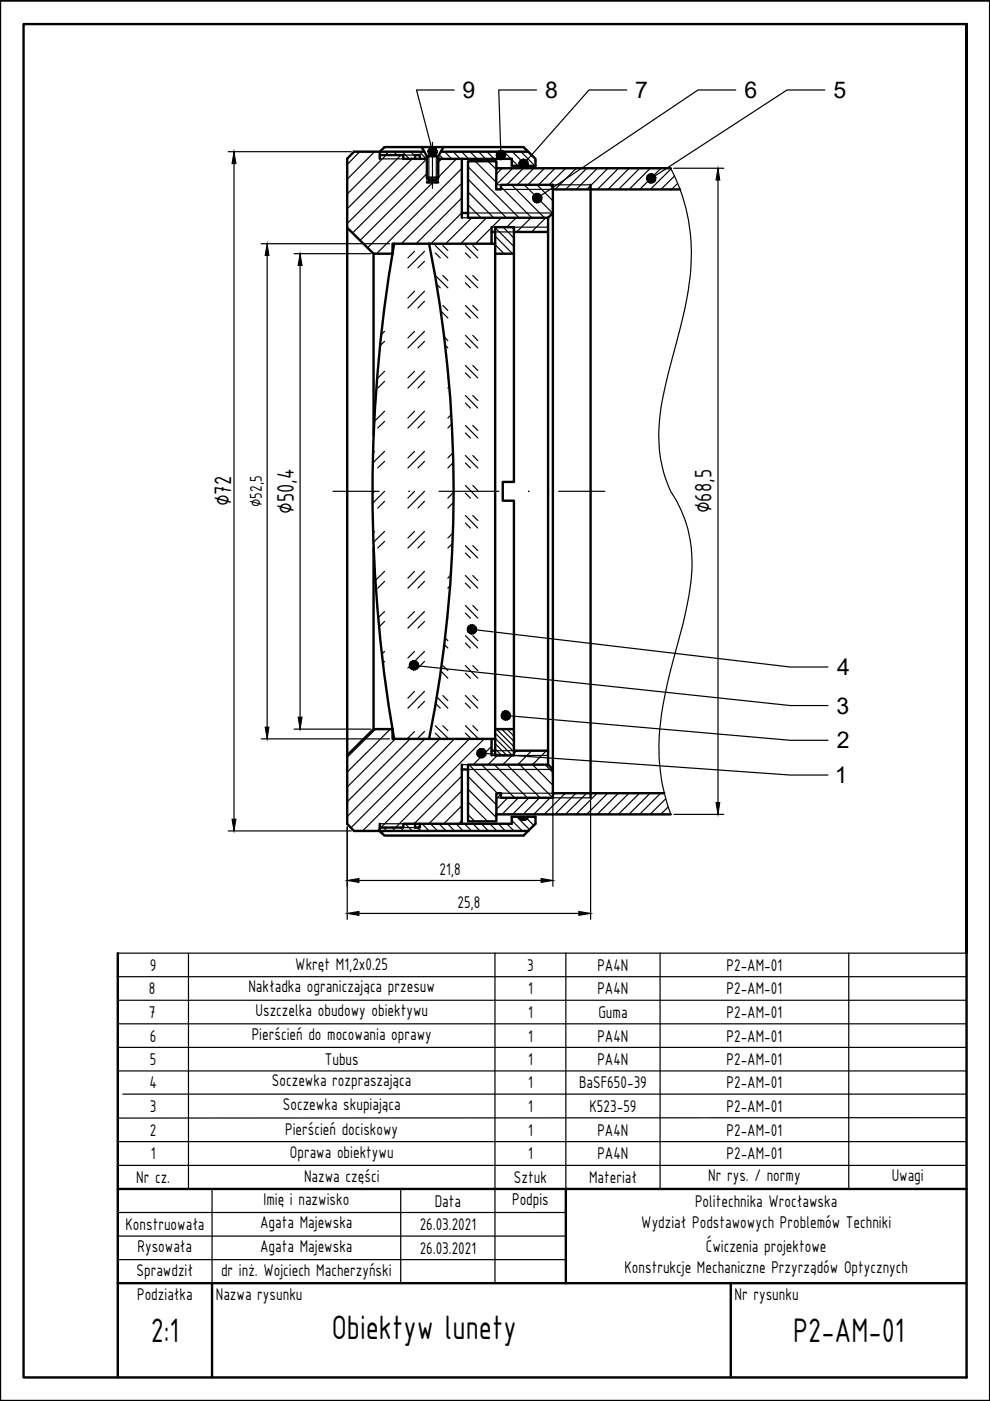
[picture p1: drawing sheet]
<svg xmlns="http://www.w3.org/2000/svg" width="210mm" height="297mm" viewBox="0 0 210 297" stroke-linecap="round" stroke-linejoin="round" font-family="sans-serif">
<!-- layer: grube -->
<g fill="none" stroke="#000" stroke-width=".51">
<path d="M0 .1h209.9v296.9h-209.9zM5 5.1h199.9v286.9h-199.9zM204.9 5.1v197v-197M80.5 33.7v-1.5l1-1h29.5l2.5 2.5v1.5h-5v-1.5h-15.6M80.5 32.9h5v.8h5M88 33.7v-.8h1v.8M89.4 31.2l1.1 1.9M90 32.2h-14.9l-1.5 1.4v141.1l1.5 1.5h36.9M90.5 33.1h2.4v4.6h-2.4zM90.5 37.7l.4 .5h1.6l.4-.5M90.5 38.7h.4M90.9 38.2v.5h1.6v-.5"/>
<path d="M92.5 38.7h.4M93.5 32.2h18.5M94 31.2l-1.1 1.9M97.9 33.7v12.5M105.2 35.7v-1.5h-6v12h17M125.2 39.2v129.9M142.2 35.7h-37v4.5h1v-1h11v129.9h-11v-.9h-1v4.5h37M73.6 48.3l5.6 5.5M79.2 53.8v38.4M83.6 51.7a302.3 302.3 0 0 0 0 105h7.4a267.2 267.2 0 0 0 0-105M83.6 51.7h-.4v2.1h-4M83.6 51.7h7.4"/>
<path d="M91 51.7h14v105h-14M97.9 45.2h1.3M104.2 49.2h.8M104.2 48.2v3.5M105 51.7v-3.5h4v54h-2.4v4h2.4v54h-4v-3.5M105 53.8h4M109 49.2h7.2v110h-7.2M116.2 46.2v3M117.2 40.2h27M117.2 45.2l-1 1M79.2 116.1v38.5M79.2 154.6h4v2.1h.4"/>
<path d="M79.2 154.6l-5.6 5.5M104.2 159.2h.8M104.2 156.7v3.5M105 154.6h4M116.2 159.2v2.9M80.5 174.7v1.5M80.5 176.2l.5 .5M88 174.7h20.5v-1.5h5v1.5l-2.5 2.5h-29.5l-1-1M89 174.7v.8h-1v-.8h-2.5v.8h-5M97.9 162.1v12.6M97.9 163.1h1.3M116.2 162.1h-17v12h6v-1.4"/>
<path d="M116.2 162.1l1 1M117.2 168.2h23.6M25 202.1v50M120 252.1v20M204.9 252.1h-179.9v39.9M25 272.1h179.9M45 272.1v19.9M154.9 272.1v19.9"/>
</g>
<!-- layer: cienkie -->
<g fill="none" stroke="#000" stroke-width=".25">
<path d="M80.5 33.7h5M85.5 32.9h2.5M90.5 37.7v1M90.9 33.1v4.6M92.5 33.1v4.6M92.9 37.7v1M105.2 39.2h1M117.2 39.2h8M142.2 35.7a40.4 40.4 0 0 1 3.8 25.7 211.8 211.8 0 0 1-4.6 18.8 40.9 40.9 0 0 0-1.4 17 26.3 26.3 0 0 0 3.9 10 29.3 29.3 0 0 1 2.2 18.9 274.5 274.5 0 0 1-4.6 18.7 49.6 49.6 0 0 0-1 21.7l.9 3.7 .8 2.5M97.9 46.2h1.3M99.2 45.2h18M104.2 48.2h.8"/>
<path d="M105 49.2h4M106.2 40.2h11M109 48.2h7.2M105 159.2h4M80.5 174.7h5M85.5 175.5h2.5M97.9 162.1h1.3M99.2 163.1h18M104.2 160.2h.8M105.2 169.1h1M106.2 168.2h11M109 160.2h7.2"/>
<path d="M117.2 169.1h8M25 212.1h179.9M25 207.1h179.9M25 217.1h179.9M25 202.1h179.9M40 202.1v50M104.9 202.1v70M120 202.1v50M140 202.1v50M180 202.1v50M25 222.1h179.9M25 227.1h179.9"/>
<path d="M26 232h178.9M204.9 237l-179.9 .1M25 242h179.9M25 247.1h179.9M25 257.1h95M45 252.1v20M85 252.1v20M25 262.1h95M25 267.1h95"/>
</g>
<!-- layer: niewidoczne -->
<g fill="none" stroke="#000" stroke-width=".25">
<path d="M76.3 32.2l-2.7 2.7M79.4 32.2l-5.8 5.8M80.5 32.8l.1 .1M81.7 32.2l.7 .7M81.9 32.9l-8.3 8.2M83.5 32.2l.7 .7M85 32.9l-11.4 11.4M85.3 32.2l1.5 1.5M87.1 32.2l.9 .9M87.4 33.7l-13.8 13.7M88.9 32.2l1.5 1.5M90.5 36.8l-14.1 14.2"/>
<path d="M90.5 33.7l-15.7 15.7M91.8 38.7l-13.9 13.8M93.1 32.8l.9 .9M93.6 33.7l-.7 .7M94.3 32.2l1.5 1.5M96.1 32.2l1.5 1.5M96.8 33.7l-3.9 3.9M97.9 32.2l1.5 1.5M97.9 38.8l-12.8 12.9M97.9 35.7l-18.1 18.1M99.2 38l8.2 8.2M99.2 35.3l10.8 10.9"/>
<path d="M99.7 32.2l1.5 1.5M100.8 34.2l4.4 4.4M101.5 32.2l1.5 1.5M103.3 32.2l1.4 1.5M103.5 34.2l1.7 1.7M105 32.2l1.6 1.5M106.2 39.7l6.5 6.5M106.5 35.7l-1.3 1.2M106.8 32.2l1.5 1.5M108.5 39.2l6.9 7M108.5 33.9l1.4 1.3M108.6 32.2l2.3 2.2"/>
<path d="M108.7 35.7l-3.5 3.5M110 35.2a1.05 1.05 0 0 1 1-.8 1.05 1.05 0 0 1 1 .8M110.4 32.2l3 3M111 35.7l-3.6 3.5M111.1 39.2l6.1 6M113.2 35.7l-3.5 3.5M113.8 39.2l3.4 3.4M115.4 35.7l-3.5 3.5M116.5 39.2l.7 .7M117.7 35.7l-3.5 3.5M119.9 35.7l-3.5 3.5M122.2 35.7l-4.5 4.5"/>
<path d="M124.4 35.7l-4.5 4.5M126.7 35.7l-4.5 4.5M128.9 35.7l-4.5 4.5M131.1 35.7l-4.4 4.5M133.4 35.7l-4.5 4.5M135.6 35.7l-4.5 4.5M137.9 35.7l-4.5 4.5M140.1 35.7l-4.5 4.5M142.3 35.8l-4.4 4.4M143 37.3l-2.9 2.9M143.7 38.9l-1.3 1.3M83.2 53.5l-.2 .3"/>
<path d="M87.9 53.3l-1.4 1.4M90 53.3l-3.5 3.5M90 55.4l-1.4 1.4M92.3 58.4l2.7 2.6M92.3 52.1l2.7 2.6M92.3 53.6l1 1.1M93.9 58.4l1.1 1.1M93.9 52.1l1.1 1M97.9 45.1l-6.5 6.6M97.9 42l-9.7 9.7M98.7 58.4l2.6 2.6M98.7 52.1l2.6 2.6"/>
<path d="M98.7 60l1 1M98.7 53.6l1 1.1M99.2 43.4l2.8 2.8M99.2 40.7l5.4 5.5M99.2 46.1l.1 .1M100 46.2l-5.5 5.5M100.2 58.4l1.1 1.1M100.2 52.1l1.1 1M103.2 46.2l-5.5 5.5M104.2 51.4l-.3 .3M105 48.3l4 4M105 53.7l.1 .1"/>
<path d="M105 51.9l1.9 1.9M105 50.1l3.7 3.7M106.3 46.2l-5.5 5.5M106.7 48.2l2.3 2.3M108.5 48.2l.5 .5M109.4 46.2l-2 2M112.6 46.2l-3 3M115.7 46.2l-3 3M116.2 48.8l-.3 .4M81.5 70.3l-.7 .6M81.5 78.7l-1.6 1.6M81.5 72.4l-.9 .9"/>
<path d="M87.9 61.8l-1.4 1.4M87.9 70.3l-1.4 1.4M87.9 78.7l-1.4 1.4M90 61.8l-3.5 3.5M90 70.3l-3.5 3.5M90 78.7l-3.5 3.6M90 63.9l-1.4 1.4M90 72.4l-1.4 1.4M92.5 60.2l.8 .8M93.4 65.9l1.6 1.5M93.9 64.8l1.1 1M94.1 71.4l.9 .8"/>
<path d="M94.4 73.2l.6 .6M95.1 80l-.1 .1M98.7 77.5l2.6 2.6M98.7 71.1l2.6 2.7M98.7 64.8l2.6 2.6M98.7 79.1l1 1M98.7 72.7l1 1.1M98.7 66.4l1 1M100.2 77.5l1.1 1.1M100.2 71.1l1.1 1.1M100.2 64.8l1.1 1M79.4 95.7l-.3 .3"/>
<path d="M81.5 87.2l-2.2 2.2M81.5 95.7l-2.5 2.5M81.5 80.8l-1.4 1.5M81.5 89.4l-1.4 1.3M81.5 97.8l-1.4 1.4M87.9 87.2l-1.4 1.4M87.9 95.7l-1.4 1.4M90 87.2l-3.5 3.5M90 95.7l-3.5 3.5M90 80.8l-1.4 1.5M90 89.4l-1.4 1.3M90 97.8l-1.4 1.4"/>
<path d="M95.2 81.9l-.2 .4M95.7 87.9l-.7 .7M95.8 89.9l-.8 .8M96.1 96l-1.1 1.1M96.1 98.1l-1.1 1.1M98.7 96.6l2.6 2.6M98.7 90.2l2.6 2.7M98.7 83.8l2.6 2.7M98.7 98.2l1 1M98.7 91.8l1 1.1M98.7 85.5l1 1M100.2 96.6l1.1 1"/>
<path d="M100.2 90.2l1.1 1.1M100.2 83.8l1.1 1.1M79.4 104.2l-.4 .4M79.4 112.7l-.3 .2M81.5 104.2l-2.5 2.5M81.5 112.7l-2.3 2.3M81.5 106.3l-1.4 1.4M81.5 114.8l-1.4 1.4M87.9 104.2l-1.4 1.4M87.9 112.7l-1.4 1.4M90 104.2l-3.5 3.5M90 112.7l-3.5 3.5"/>
<path d="M90 106.3l-1.4 1.4M90 114.8l-1.4 1.4M96 115.2l-1 1M96.1 113l-1.1 1.1M96.2 106.5l-1.2 1.2M96.2 104.4l-1.2 1.2M98.7 102.9l2.6 2.7M98.7 115.7l2.6 2.6M98.7 109.3l2.6 2.7M98.7 117.2l1 1.1M98.7 110.9l1 1.1M98.7 104.5l1 1.1"/>
<path d="M100.2 115.7l1.1 1M100.2 109.3l1.1 1M100.2 102.9l1.1 1.1M81.5 121.1l-1.9 2M81.5 129.7l-1.3 1.3M81.5 138.1l-.5 .6M81.5 123.3l-1.4 1.4M81.5 131.8l-1.2 1.1M87.9 121.1l-1.4 1.5M87.9 129.7l-1.4 1.3M87.9 138.1l-1.4 1.4M90 121.1l-3.5 3.6"/>
<path d="M90 129.7l-3.5 3.5M90 138.1l-3.5 3.5M90 123.3l-1.4 1.4M90 131.8l-1.4 1.4M94.2 136.7l.8 .7M94.4 135.2l.6 .6M94.8 130.9l.2 .1M95.4 124.2l-.4 .5M95.6 121.9l-.6 .7M98.7 134.8l2.6 2.6M98.7 128.4l2.6 2.6M98.7 122l2.6 2.7"/>
<path d="M98.7 136.3l1 1.1M98.7 130l1 1M98.7 123.6l1 1.1M100.2 134.8l1.1 1M100.2 128.4l1.1 1M100.2 122l1.1 1.1M79.6 154.6l-6 6M81.5 140.2l-.3 .4M82.8 154.6l-9.2 9.1M83.8 156.7l-10.2 10.2M87 156.7l-13.4 13.3M87.9 146.6l-1.4 1.4"/>
<path d="M87.9 155.1l-1.4 1.4M90 146.6l-3.5 3.5M90 155.1l-1.6 1.6M90 140.2l-1.4 1.4M90 148.7l-1.4 1.4M90.1 156.7l-16.5 16.4M92.3 153.9l2.7 2.6M92.3 155.4l1 1.1M92.4 149.2l.9 .9M92.6 147.8l2.4 2.3M93.2 156.7l-18.8 18.8M93.3 143.7v.1"/>
<path d="M93.5 142.3l1.5 1.5M93.9 153.9l1.1 1M93.9 147.5l1.1 1M93.9 141.1l1.1 1.1M96.4 156.7l-19.5 19.5M98.7 153.9l2.6 2.6M98.7 147.5l2.6 2.6M98.7 141.1l2.6 2.7M98.7 155.4l1 1.1M98.7 149.1l1 1M98.7 142.7l1 1.1M99.5 156.7l-18.8 18.8"/>
<path d="M100.2 153.9l1.1 1M100.2 147.5l1.1 1M100.2 141.1l1.1 1.1M102.7 156.7l-18.8 18.8M104.2 158.2l-3.9 3.9M105 158.8l1.4 1.4M105 157.7l2.5 2.5M105 156.5l3.6 3.7-2 1.9M105 155.4l4 4M105 159.9l.2 .3M105.2 154.6l3.8 3.7M106.4 154.6l2.6 2.6"/>
<path d="M107.5 154.6l1.5 1.5M108.6 154.6l.4 .3M109.6 159.2l-.6 .6M112.7 159.2l-2.9 2.9M115.9 159.2l-3 2.9 4.3 4.4M80.5 175.7l-.5 .5M81.3 175.5l.7 .7M83.1 175.5l.7 .7M84.9 175.5l.7 .7M85.9 174.7l1.5 1.5M87.7 174.7l.3 .3M88.5 175.5l.7 .7"/>
<path d="M89.5 174.7l1.5 1.5M91.3 174.7l1.5 1.5M93.1 174.7l1.5 1.5M94.9 174.7l1.5 1.5M96.7 174.7l1.5 1.5M97.9 174l-.7 .7M97.9 170.8l-3.8 3.9M97.9 167.7l-7 7M97.9 164.5l-10.1 10.2M98.5 174.7l1.5 1.5M99.2 172.7l1.5 1.4M99.2 170l4.2 4.1"/>
<path d="M99.2 167.3l6 6M99.2 164.6l6 6M99.4 162.1l6.1 6.1M100.3 174.7l1.5 1.5M102.1 174.7l1.4 1.5M102.1 162.1l7 7M103.8 174.7l1.6 1.5M104.8 162.1l7 7M105.5 160.2l-2 1.9M105.7 174.7l1.4 1.5M106.2 168.4l-1 1M106.2 168.9l.2 .2"/>
<path d="M107.4 174.7l1.6 1.5M107.5 162.1l7 7M107.7 169.1l-2.5 2.5M108.5 173.9l2.2 2.3M109.6 173.2l2.7 2.7M109.9 169.1l-3.5 3.6M110 173.2a1.03 1.03 0 0 0 1 .7 1.03 1.03 0 0 0 1-.7M110.2 162.1l7 7M111.8 173.6l1.4 1.4M112.1 169.1l-3.4 3.6M113.1 173.2l.4 .4M114.4 169.1l-3.5 3.6"/>
<path d="M115.6 162.1l1.6 1.7M116.2 162l-.2 .1M116.6 169.1l-3.4 3.6M117.6 168.2l-.4 .4M119.9 168.2l-4.5 4.5M122.1 168.2l-4.5 4.5M124.4 168.2l-4.5 4.5M126.6 168.2l-4.5 4.5M128.9 168.2l-4.5 4.5M131.1 168.2l-4.5 4.5M133.3 168.2l-4.4 4.5M135.6 168.2l-4.5 4.5"/>
<path d="M137.8 168.2l-4.5 4.5M140.1 168.2l-4.5 4.5M141.1 169.4l-3.3 3.3M141.7 171.1l-1.6 1.6"/>
</g>
<g fill="#000" stroke="#000" stroke-width=".21">
<path d="M110.8 34.4h.4zM110.7 173.8h.7z"/>
<path d="M110.8 34.4l.6 .1zM110.7 34.5h.7z"/>
<path d="M110.7 34.5l.8 .1zM110.5 34.6h1z"/>
<path d="M110.5 34.6l1.2 .1-.2-.1zM110.3 34.7l.2-.1 1.2 .1z"/>
<path d="M110.3 34.7l1.5 .1-.1-.1zM110.2 34.8l.1-.1 1.5 .1z"/>
<path d="M110.2 34.8l1.7 .2-.1-.2zM110.2 34.8l1.7 .2h-1.8z"/>
<path d="M110.1 35l1.9 .2-.1-.2zM110.1 35l1.9 .2h-2z"/>
<path d="M110.7 173.8l.5 .1zM110.8 173.9h.4z"/>
<path d="M110.5 173.8h1zM110.5 173.8h.9z"/>
<path d="M110.3 173.6l1.2 .2 .2-.2zM110.3 173.6l1.2 .2h-1z"/>
<path d="M110.2 173.5l1.5 .1 .1-.1zM110.2 173.5l1.5 .1h-1.4z"/>
<path d="M110.1 173.3l1.7 .2 .1-.2zM110.1 173.3l1.7 .2h-1.6z"/>
<path d="M110 173.2l1.9 .1 .1-.1zM110 173.2l1.9 .1h-1.8z"/>
<circle cx="95" cy="78.5" r=".07"/>
</g>
<!-- layer: osie symetrii -->
<path d="M91.7 30.2v9.7M70.6 104.2h9.8M93.1 104.2h12.6M118.4 104.2h9.8" fill="none" stroke="#000" stroke-width=".25"/>
<g fill="#000" stroke="#000" stroke-width=".21">
<path d="M86.7 104.2h.1z"/>
<circle cx="112.1" cy="104.2" r=".07"/>
</g>
<!-- layer: wymiarowanie -->
<g fill="#000" stroke="#000" stroke-width=".21">
<path d="M49.6 32.2l.4 2.5h-.8zM91.7 32.2l.2 .9-.3 .1zM106.2 32.8v1.1l-.4-.1zM110.1 35.2l.9-.5-.6 .8zM137.1 38l.9-.2-.8 .6zM152.2 35.7l.4 2.5h-.8zM56.6 51.7l.4 2.5h-.8zM63.6 53.8l.5 2.5h-.9zM112.9 42.2l1-.2-.8 .6zM99.2 133l.9 .4-1-.1zM56.2 154.2h.8l-.4 2.5zM63.2 152h.9l-.5 2.6z"/>
<path d="M86.9 140.6l.9 .5-1-.1zM101.2 159.2l.9 .5-1-.1zM106.4 151.2l.9 .5-1-.1zM49.2 173.7h.8l-.4 2.5zM151.8 170.2h.8l-.4 2.5zM73.6 186.7l2.5-.4v.8zM73.6 193.7l2.5-.5v.9zM114.7 186.3l2.5 .4-2.5 .4zM122.7 193.2l2.5 .5-2.5 .4z"/>
<path d="M90.8 32.4l.1 .4 .8-.6zM90.9 32.8l.8-.6-.5 .8zM91.7 32.2l-.5 .8 .4 .2z"/>
<path d="M91.1 31.4l-.3 .3 .9 .5zM90.8 31.7l.9 .5-1-.2zM90.7 32l.1 .4 .9-.2z"/>
<path d="M91.7 32.2l.2 .9 .4-.1zM91.7 32.2l.9 .5-.3 .3zM91.7 32.2l.9 .5 .1-.4z"/>
<path d="M91.9 31.2l-.2 1 .5-.9zM91.4 31.2h.5l-.2 1zM91.1 31.4l.6 .8-.3-1z"/>
<path d="M91.7 32.2l1 .1v-.4zM91.7 32.2l.8-.6 .2 .3zM92.2 31.3l-.5 .9 .8-.6z"/>
<path d="M105.2 32.9l.1 .4 .9-.5zM105.3 33.3l.9-.5-.7 .8zM106.2 32.8l-.7 .8 .3 .2z"/>
<path d="M105.5 32.2l.7 .6-.4-.9zM105.5 32.2l.7 .6-.9-.3zM105.3 32.5l-.1 .4 1-.1z"/>
<path d="M106.2 32.8v1.1l.4-.1zM106.2 32.8l.7 .8-.3 .2zM106.2 32.8l.7 .8 .2-.4z"/>
<path d="M106.6 31.9l-.4 .9 .7-.7zM106.2 31.9h.4l-.4 .9zM105.8 31.9l.4 .9v-.9z"/>
<path d="M106.2 32.8l.9 .4 .1-.4zM106.2 32.8l.9-.3 .1 .3zM106.9 32.1l-.7 .7 .9-.3z"/>
<path d="M110.3 34.1l-.2 .3 .9 .3zM110.1 34.4l.9 .3-1 .1zM110 34.8l.1 .4 .9-.5z"/>
<path d="M111 34.7l-.6 .8 .3 .2zM111 34.7l.1 1.1-.4-.1zM111 34.7l.1 1.1 .4-.2z"/>
<path d="M111 33.7v1l.3-.9zM110.6 33.9l.4-.2v1zM110.3 34.1l.7 .6-.4-.8z"/>
<path d="M111 34.7l.5 .9 .3-.2zM111 34.7l1 .4-.2 .3zM111 34.7l1 .4v-.4z"/>
<path d="M111 34.7h1l-.1-.4zM111.7 34l.2 .3-.9 .4zM111.3 33.8l-.3 .9 .7-.7z"/>
<path d="M137.2 38.4l.3 .2 .5-.8zM138 37.8l-.2 1-.3-.2zM138 37.8l-.2 1h.5z"/>
<path d="M137.5 37l-.3 .2 .8 .6zM137.2 37.2l.8 .6-.9-.2zM137.1 37.6v.4l.9-.2z"/>
<path d="M138 37.8l.3 1 .3-.1zM138 37.8l.9 .6-.3 .3zM138 37.8l.9 .6 .1-.4z"/>
<path d="M138.3 36.9l-.3 .9 .6-.8zM137.9 36.9h.4l-.3 .9zM137.5 37l.5 .8-.1-.9z"/>
<path d="M138 37.8l1 .2 .1-.4zM138 37.8l.9-.5 .2 .3zM138.6 37l-.6 .8 .9-.5z"/>
<path d="M113.1 42.6l.3 .2 .5-.8zM113.9 42l-.2 1-.3-.2zM113.9 42l-.2 1h.4z"/>
<path d="M113.1 41.4l.8 .6-.5-.8zM113.1 41.4l.8 .6-1-.2zM112.9 41.8v.4l1-.2z"/>
<path d="M113.9 42l.2 1 .4-.2zM113.9 42l.9 .5-.3 .3zM113.9 42l.9 .5 .1-.3z"/>
<path d="M114.1 41l-.2 1 .6-.8zM113.7 41h.4l-.2 1zM113.4 41.2l.5 .8-.2-1z"/>
<path d="M113.9 42l1 .2v-.4zM113.9 42l.9-.6 .1 .4zM114.5 41.2l-.6 .8 .9-.6z"/>
<path d="M99.1 133.3v.4l1-.3zM99.1 133.7l1-.3-.8 .7zM99.3 134.1l.3 .2 .5-.9z"/>
<path d="M100.1 133.4l-.5 .9 .3 .1zM100.1 133.4l.2 1h-.4zM100.1 133.4l.2 1 .4-.2z"/>
<path d="M99.8 132.5l.3 .9 .1-1zM99.4 132.7l.4-.2 .3 .9zM99.4 132.7l-.2 .3 .9 .4z"/>
<path d="M100.1 133.4l.6 .8 .2-.3zM100.1 133.4l.9 .1-.1 .4zM100.1 133.4l.9 .1v-.3z"/>
<path d="M100.1 133.4l.9-.2-.2-.4zM100.5 132.6l.3 .2-.7 .6zM100.2 132.4l-.1 1 .4-.8z"/>
<path d="M86.8 141v.3l1-.2zM86.8 141.3l1-.2-.8 .6zM87 141.7l.3 .2 .5-.8z"/>
<path d="M87.8 141.1l-.5 .8 .4 .2zM87.8 141.1l.3 .9-.4 .1zM87.8 141.1l.3 .9 .3-.2z"/>
<path d="M87.5 140.1l.3 1 .1-1zM87.2 140.3l.3-.2 .3 1zM87.2 140.3l-.3 .3 .9 .5z"/>
<path d="M87.8 141.1l.6 .7 .2-.3zM87.8 141.1l1 .1-.2 .3zM87.8 141.1l1 .1-.1-.4z"/>
<path d="M87.8 141.1l.9-.3-.1-.4zM88.3 140.2l.3 .2-.8 .7zM87.9 140.1l-.1 1 .5-.9z"/>
<path d="M101.1 159.6v.4l1-.3zM101.1 160l1-.3-.8 .6zM101.3 160.3l.3 .3 .5-.9z"/>
<path d="M101.8 158.7l.3 1 .1-1zM101.4 158.9l.4-.2 .3 1zM101.4 158.9l-.2 .3 .9 .5z"/>
<path d="M102.1 159.7l.9-.3-.2-.4zM102.5 158.8l.3 .2-.7 .7zM102.2 158.7l-.1 1 .4-.9z"/>
<path d="M106.3 151.6v.4l1-.3zM106.3 152l1-.3-.8 .6zM106.5 152.3l.3 .3 .5-.9z"/>
<path d="M107.3 151.7l-.5 .9 .3 .1zM107.3 151.7l.3 .9-.5 .1zM107.3 151.7l.3 .9 .3-.1z"/>
<path d="M106.9 150.7l.4 1 .1-1zM106.6 150.9l.3-.2 .4 1zM106.6 150.9l-.2 .3 .9 .5z"/>
<path d="M107.3 151.7l.6 .8 .2-.3zM107.3 151.7l.9 .1-.1 .4zM107.3 151.7l.9 .1v-.4z"/>
<path d="M107.3 151.7l.9-.3-.2-.3zM107.7 150.8l.3 .3-.7 .6zM107.4 150.7l-.1 1 .4-.9z"/>
<path d="M102.1 159.7l-.5 .9 .4 .1zM102.1 159.7l.3 .9-.4 .1zM102.1 159.7l.3 .9 .3-.2z"/>
<path d="M102.1 159.7l.6 .7 .3-.3zM102.1 159.7l1 .1-.1 .3zM102.1 159.7l1 .1-.1-.4z"/>
</g>
<g fill="none" stroke="#000" stroke-width=".25">
<path d="M96.3 19.1h-8l3.1 12.1M113.7 19.1h-8l.5 12.8M132.9 19.1h-8l-13.2 14.9M156 19.1h-8l-33.2 22.3M174.9 19.1h-8l-28 18.2M48.4 32.2h26.1M49.6 34.7v139M142.8 35.7h10.7M152.2 38.2v132M55.4 51.7h27.2M56.6 54.2v100M62.4 53.8h16.2"/>
<path d="M63.6 56.3v95.7M101 133.5l66.6 7.9h8M55.4 156.7h27.2M62.4 154.6h16.2M88.8 141.2l78.8 8.4h8M103.1 159.8l64.5 4.5h8M108.2 151.8l59.4 5.2h8M48.4 176.2h26.1M73.6 175.3v19.6M117.2 163.8v24.1M125.2 169.8v25.1M142.9 172.7h10.6"/>
<path d="M76.1 186.7h38.6M76.1 193.7h46.6"/>
</g>
<g font-size="7.8">
<text x="32" y="284.6">2:1</text>
<text x="70.4" y="283.8">Obiektyw lunety</text>
<text x="168.1" y="284.6">P2-AM-01</text>
</g>
<g font-size="5.4">
<text x="49" y="107.4" transform="rotate(-90 49 107.4)">∅72</text>
<text x="62.3" y="109" transform="rotate(-90 62.3 109)">∅50,4</text>
<text x="150.9" y="108.9" transform="rotate(-90 150.9 108.9)">∅68,5</text>
</g>
<g font-size="4.9">
<text x="98.1" y="20.8">9</text>
<text x="115.6" y="20.8">8</text>
<text x="134.7" y="20.8">7</text>
<text x="157.8" y="20.8">6</text>
<text x="176.7" y="20.8">5</text>
<text x="177.5" y="143.2">4</text>
<text x="177.3" y="151.3">3</text>
<text x="177.4" y="158.7">2</text>
<text x="177" y="166.1">1</text>
</g>
<g font-size="3.9">
<text x="55.5" y="107.5" transform="rotate(-90 55.5 107.5)">∅52,5</text>
<text x="93.2" y="185.5">21,8</text>
<text x="97" y="192.5">25,8</text>
<text x="31.8" y="205.8">9</text>
<text x="62.6" y="205.6">Wkręt M1,2x0.25</text>
<text x="111.8" y="205.8">3</text>
<text x="126.7" y="205.8">PA4N</text>
<text x="154.1" y="205.8">P2-AM-01</text>
<text x="31.5" y="215.8">7</text>
<text x="31.5" y="210.8">8</text>
<text x="52.7" y="210.4">Nakładka ograniczająca przesuw</text>
<text x="54.2" y="215.5">Uszczelka obudowy obiektywu</text>
<text x="112" y="215.8">1</text>
<text x="112" y="210.8">1</text>
<text x="126.7" y="210.8">PA4N</text>
<text x="126.9" y="215.8">Guma</text>
<text x="154.1" y="215.8">P2-AM-01</text>
<text x="154.1" y="210.8">P2-AM-01</text>
<text x="31.8" y="220.8">6</text>
<text x="53.4" y="220.6">Pierścień do mocowania oprawy</text>
<text x="112" y="220.8">1</text>
<text x="126.7" y="220.8">PA4N</text>
<text x="154.1" y="220.8">P2-AM-01</text>
<text x="31.8" y="225.8">5</text>
<text x="68.9" y="225.8">Tubus</text>
<text x="112" y="225.8">1</text>
<text x="126.7" y="225.8">PA4N</text>
<text x="154.1" y="225.8">P2-AM-01</text>
<text x="31.7" y="230.7">4</text>
<text x="57.7" y="230.3">Soczewka rozpraszająca</text>
<text x="112" y="230.7">1</text>
<text x="122.8" y="230.7">BaSF650-39</text>
<text x="154.1" y="230.7">P2-AM-01</text>
<text x="31.8" y="235.8">3</text>
<text x="60" y="235.4">Soczewka skupiająca</text>
<text x="112" y="235.8">1</text>
<text x="125" y="235.7">K523-59</text>
<text x="154.1" y="235.7">P2-AM-01</text>
<text x="31.8" y="240.8">2</text>
<text x="32" y="245.8">1</text>
<text x="60.5" y="240.6">Pierścień dociskowy</text>
<text x="61.5" y="245.4">Oprawa obiektywu</text>
<text x="112" y="245.8">1</text>
<text x="112" y="240.8">1</text>
<text x="126.7" y="240.8">PA4N</text>
<text x="126.7" y="245.8">PA4N</text>
<text x="154.1" y="245.8">P2-AM-01</text>
<text x="154.1" y="240.8">P2-AM-01</text>
<text x="28.9" y="250.8">Nr cz.</text>
<text x="64.5" y="250.7">Nazwa części</text>
<text x="109" y="250.8">Sztuk</text>
<text x="124.9" y="250.8">Materiał</text>
<text x="150.2" y="250.4">Nr rys. / normy</text>
<text x="189.1" y="250.4">Uwagi</text>
<text x="55.9" y="255.6">Imię i nazwisko</text>
<text x="92.2" y="255.8">Data</text>
<text x="108.6" y="255.4">Podpis</text>
<text x="147.4" y="255.9">Politechnika Wrocławska</text>
<text x="26.6" y="260.8">Konstruowała</text>
<text x="55.2" y="260.4">Agata Majewska</text>
<text x="89" y="260.8">26.03.2021</text>
<text x="136" y="260.3">Wydział Podstawowych Problemów Techniki</text>
<text x="29.2" y="265.5">Rysowała</text>
<text x="55.2" y="265.5">Agata Majewska</text>
<text x="89" y="265.8">26.03.2021</text>
<text x="132.4" y="269.9">Konstrukcje Mechaniczne Przyrządów Optycznych</text>
<text x="149.6" y="265.5">Ćwiczenia projektowe</text>
<text x="29" y="270.5">Sprawdził</text>
<text x="29.1" y="275.6">Podziałka</text>
<text x="45.8" y="275.6">Nazwa rysunku</text>
<text x="46.9" y="270.6">dr inż. Wojciech Macherzyński</text>
<text x="155.7" y="275.6">Nr rysunku</text>
</g>
</svg>
